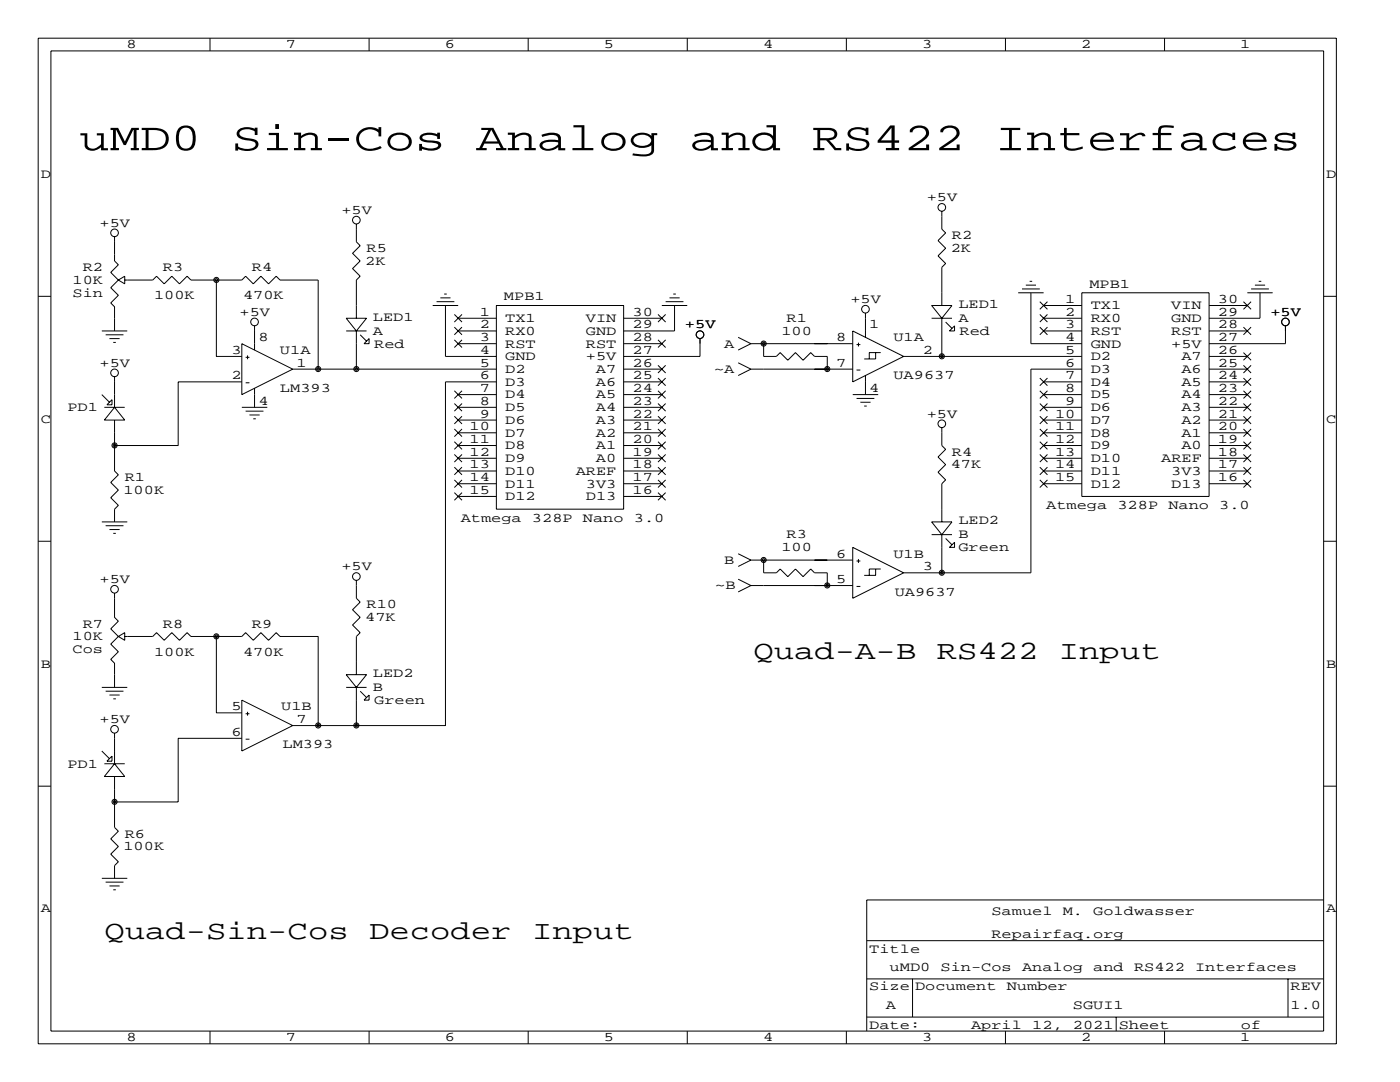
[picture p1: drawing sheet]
<svg xmlns="http://www.w3.org/2000/svg" width="279mm" height="216mm" viewBox="0 0 279 216" stroke-linecap="round" stroke-linejoin="round" font-family="sans-serif">
<g fill="none" stroke="#000" stroke-width=".2">
<path d="M7.6 7.6h259.1v200.7h-259.1zM10.2 10.2h254v195.5h-254zM41.9 7.6v2.6M73.7 7.6v2.6M105.4 7.6v2.6M137.2 7.6v2.6M168.9 7.6v2.6M200.7 7.6v2.6M232.4 7.6v2.6M7.6 59.1h2.6M22.9 47.2v4.9l.7 .7-1.5 1.6 1.5 1.5M23.6 55.9l-1.5 1.5 1.5 1.5-1.5 1.6 .8 .7v4.8"/>
<path d="M23.6 55.9l1.3-.8v1.5zM24.9 55.9h5.6l.7-.8 1.6 1.5 1.5-1.5 1.5 1.5 1.5-1.5 .8 .8h10.2l.7-.8 1.5 1.5 1.6-1.5 1.5 1.5 1.5-1.5 .8 .8h7.6v17.8M43.2 55.9v15.2h5.1M71.1 44.7v3.6l.8 .7-1.5 1.5 1.5 1.6-1.5 1.5 1.5 1.5-.8 .8v7.6M87.9 59.4h2M88.6 58.7h.6M133.6 59.4h2M134.4 58.7h.5M188 42.2v3.5l.7 .8-1.5 1.5 1.5 1.5-1.5 1.6 1.5 1.5-.7 .7v7.7M203.2 58.4h5.1M204 57.7h3.5M204.7 56.9h2.1"/>
<path d="M205.5 56.1h.5M205.7 58.4v10.2h10.2M215.9 58.4h25.4v40.7h-25.4zM248.9 58.4h5.1M249.7 57.7h3.5M250.4 56.9h2.1M251.2 56.1h.5M251.5 58.4v5.1h-10.2M264.2 59.1h2.5M20.3 66h5.1M20.3 78.7l1.5 1.6M21.1 66.8h3.5"/>
<path d="M21.8 67.6h2.1M22.4 79.8v1h-1.1zM22.6 68.3h.5M22.9 75.2v6.1M48.3 68.6l10.1 5.1-10.1 5zM48.3 76.2h-12.7v12.7h-12.7M49 71.3h.8M49 76.4h.8M49.4 70.9v.8M50.8 65v4.8M50.8 77.5v3.8M58.4 73.7h40.7"/>
<path d="M69.1 66h4.1M69.1 63.5h4.1l-2.1 2.5zM71.1 66v7.7M71.9 66.8l1.3 1.3M72.6 68.6l1.1-1v1zM86.4 61h5M87.1 60.2h3.6M88.9 61v10.1h10.2M90.7 62.7l1.5 1.6M90.7 65.3l1.5 1.5M90.7 67.8l1.5 1.5M90.7 78l1.5 1.5"/>
<path d="M91.4 66h7.7M91.4 63.5h7.7M91.4 68.6h7.7M91.4 78.7h7.7M92.2 62.7l-1.5 1.6M92.2 65.3l-1.5 1.5M92.2 67.8l-1.5 1.5M92.2 78l-1.5 1.5M99.1 61h25.4v40.6h-25.4zM99.1 76.2h-10.2v68.6h-30.5M124.5 63.5h7.6M124.5 68.6h7.6"/>
<path d="M124.5 73.7h7.6M124.5 78.7h7.6M124.5 76.2h7.6M131.3 78l1.5 1.5M131.3 75.4l1.5 1.6M131.3 72.9l1.5 1.5M131.3 67.8l1.5 1.5M131.3 62.7l1.5 1.6M132.1 61h5.1M132.8 60.2h3.6M132.8 78l-1.5 1.5M132.8 75.4l-1.5 1.6"/>
<path d="M132.8 72.9l-1.5 1.5M132.8 67.8l-1.5 1.5M132.8 62.7l-1.5 1.6M134.6 61v5h-10.1M139.7 67.6v3.5h-15.2M147.3 72.4l2.6 1.3M147.3 67.3l2.6 1.3M149.9 68.6h20.3M149.9 73.7l-2.6 1.2M149.9 73.7h20.3M149.9 68.6l-2.6 1.2M152.4 68.6h.1"/>
<path d="M152.4 68.6v2.5h2.5l.8-.7 1.5 1.5 1.5-1.5 1.6 1.5 1.5-1.5 .8 .7h2.5v2.6M165.1 73.7h.1M170.2 66l10.1 5.1-10.1 5.1zM170.2 78.7h5.1M170.9 68.8h.8M170.9 73.8h.8M170.9 79.5h3.6M171.3 68.4v.7M172.7 62.5v4.8M172.7 74.9v3.8M174.8 70.4v1.2h-2.3M175.8 70.4h-2.3v1.2"/>
<path d="M180.3 71.1h35.6M185.9 61h4.1l-2 2.5zM185.9 63.5h4.1M188 71.1h.1M188 63.5v7.6M188.7 64.3l1.3 1.2M189.5 66l1-1v1zM207.5 60.2l1.5 1.5M207.5 62.7l1.5 1.6M207.5 65.3l1.5 1.5M207.5 75.4l1.5 1.6M207.5 78l1.5 1.5"/>
<path d="M208.3 66h7.6M208.3 61h7.6M208.3 63.5h7.6M208.3 78.7h7.6M208.3 76.2h7.6M209 75.4l-1.5 1.6M209 60.2l-1.5 1.5M209 62.7l-1.5 1.6M209 65.3l-1.5 1.5M209 78l-1.5 1.5M215.9 73.7h-10.2v40.6h-25.4M241.3 66h7.6"/>
<path d="M241.3 61h7.6M241.3 73.7h7.6M241.3 78.7h7.6M241.3 71.1h7.6M241.3 76.2h7.6M248.2 78l1.5 1.5M248.2 75.4l1.5 1.6M248.2 72.9l1.5 1.5M248.2 70.4l1.5 1.5M248.2 60.2l1.5 1.5M248.2 65.3l1.5 1.5M249.7 78l-1.5 1.5"/>
<path d="M249.7 75.4l-1.5 1.6M249.7 72.9l-1.5 1.5M249.7 70.4l-1.5 1.5M249.7 60.2l-1.5 1.5M249.7 65.3l-1.5 1.5M256.5 65v3.6h-15.2M20.8 81.3h4.1M22.9 83.8v10.2l.7 .7-1.5 1.6 1.5 1.5-1.5 1.5 1.5 1.5-.7 .8v2.5M22.9 81.3l2 2.5h-4.1zM48.3 81.3h5M49 82h3.6M49.8 82.8h2"/>
<path d="M50.5 83.6h.6M90.7 80.5l1.5 1.5M90.7 83.1l1.5 1.5M90.7 85.6l1.5 1.5M90.7 88.1l1.5 1.6M90.7 90.7l1.5 1.5M90.7 93.2l1.5 1.5M90.7 95.8l1.5 1.5M90.7 98.3l1.5 1.5M91.4 99.1h7.7M91.4 81.3h7.7M91.4 83.8h7.7"/>
<path d="M91.4 86.4h7.7M91.4 88.9h7.7M91.4 91.4h7.7M91.4 94h7.7M91.4 96.5h7.7M92.2 80.5l-1.5 1.5M92.2 83.1l-1.5 1.5M92.2 85.6l-1.5 1.5M92.2 88.1l-1.5 1.6M92.2 90.7l-1.5 1.5M92.2 93.2l-1.5 1.5M92.2 95.8l-1.5 1.5"/>
<path d="M92.2 98.3l-1.5 1.5M124.5 99.1h7.6M124.5 81.3h7.6M124.5 83.8h7.6M124.5 86.4h7.6M124.5 88.9h7.6M124.5 91.4h7.6M124.5 94h7.6M124.5 96.5h7.6M131.3 98.3l1.5 1.5M131.3 95.8l1.5 1.5M131.3 93.2l1.5 1.5"/>
<path d="M131.3 90.7l1.5 1.5M131.3 88.1l1.5 1.6M131.3 85.6l1.5 1.5M131.3 83.1l1.5 1.5M131.3 80.5l1.5 1.5M132.8 98.3l-1.5 1.5M132.8 95.8l-1.5 1.5M132.8 93.2l-1.5 1.5M132.8 90.7l-1.5 1.5M132.8 88.1l-1.5 1.6M132.8 85.6l-1.5 1.5M132.8 83.1l-1.5 1.5"/>
<path d="M132.8 80.5l-1.5 1.5M171.7 80.3h2M172.5 81h.5M188 85.3v3.6l.7 .8-1.5 1.5 1.5 1.5-1.5 1.5 1.5 1.6-.7 .7v7.6M207.5 80.5l1.5 1.5M207.5 83.1l1.5 1.5M207.5 85.6l1.5 1.5M207.5 88.1l1.5 1.6M207.5 90.7l1.5 1.5M207.5 93.2l1.5 1.5M207.5 95.8l1.5 1.5M208.3 81.3h7.6"/>
<path d="M208.3 83.8h7.6M208.3 86.4h7.6M208.3 88.9h7.6M208.3 91.4h7.6M208.3 94h7.6M208.3 96.5h7.6M209 80.5l-1.5 1.5M209 83.1l-1.5 1.5M209 85.6l-1.5 1.5M209 88.1l-1.5 1.6M209 90.7l-1.5 1.5M209 93.2l-1.5 1.5"/>
<path d="M209 95.8l-1.5 1.5M241.3 81.3h7.6M241.3 83.8h7.6M241.3 86.4h7.6M241.3 88.9h7.6M241.3 91.4h7.6M241.3 94h7.6M241.3 96.5h7.6M248.2 95.8l1.5 1.5M248.2 93.2l1.5 1.5M248.2 90.7l1.5 1.5M248.2 88.1l1.5 1.6"/>
<path d="M248.2 85.6l1.5 1.5M248.2 83.1l1.5 1.5M248.2 80.5l1.5 1.5M249.7 95.8l-1.5 1.5M249.7 93.2l-1.5 1.5M249.7 90.7l-1.5 1.5M249.7 88.1l-1.5 1.6M249.7 85.6l-1.5 1.5M249.7 83.1l-1.5 1.5M249.7 80.5l-1.5 1.5M7.6 108h2.6M20.3 104.1h5.1"/>
<path d="M21.1 104.9h3.5M21.8 105.7h2.1M22.6 106.4h.5M22.9 118.4v4.8l.7 .8-1.5 1.5 1.5 1.5M71.1 115.8v3.6l.8 .7-1.5 1.6 1.5 1.5-1.5 1.5 1.5 1.5-.8 .8v7.6M147.3 115.6l2.6 1.2M147.3 110.5l2.6 1.3M149.9 116.8l-2.6 1.3M149.9 116.8h20.3M149.9 111.8l-2.6 1.2M149.9 111.8h20.3M152.4 111.8v2.5h2.5l.8-.8 1.5 1.6 1.5-1.6 1.6 1.6 1.5-1.6 .8 .8h2.5v2.5"/>
<path d="M170.2 109.2l10.1 5.1-10.1 5.1zM170.9 111.9h.8M170.9 117h.8M171.3 111.6v.7M174.8 113.5v1.3h-2.3M175.8 113.5h-2.3v1.3M185.9 104.1h4.1l-2 2.6zM185.9 106.7h4.1M188 114.3h.1M188 106.7v7.6M188.7 107.4l1.3 1.3M190.5 108.2v1h-1z"/>
<path d="M264.2 108h2.5M20.3 137.2h5.1M21.1 137.9h3.5M21.8 138.7h2.1M22.6 139.4h.5M23.6 127l-1.5 1.5 1.5 1.5-1.5 1.6 .8 .7v4.9M23.6 127l1.3-.8v1.6zM24.9 127h5.6l.7-.8 1.6 1.6 1.5-1.6 1.5 1.6 1.5-1.6 .8 .8h10.2l.7-.8 1.5 1.6 1.6-1.6 1.5 1.6 1.5-1.6 .8 .8h7.6v17.8M43.2 127v15.2h5.1M48.3 139.7l10.1 5.1-10.1 5.1zM69.1 137.2h4.1M69.1 134.6h4.1l-2.1 2.6z"/>
<path d="M71.1 137.2v7.6M71.9 137.9l1.3 1.3M73.7 138.7v1h-1.1zM7.6 156.9h2.6M20.3 149.9l1.5 1.5M20.8 152.4h4.1M22.4 150.9v1h-1.1zM22.9 146.3v6.1M22.9 154.9v10.2l.7 .8-1.5 1.5 1.5 1.5-1.5 1.5 1.5 1.6-.7 .7v2.6M22.9 152.4l2 2.5h-4.1zM48.3 147.3h-12.7v12.7h-12.7M49 142.4h.8"/>
<path d="M49 147.5h.8M49.4 142v.8M264.2 156.9h2.5M20.3 175.3h5.1M21.1 176h3.5M21.8 176.8h2.1M22.6 177.5h.5M264.2 179.6h-91.2v26.1M173 195.3h91.2M173 187.7h91.2M182.1 195.3v7.6M257 195.3v7.6"/>
<path d="M41.9 205.7v2.6M73.7 205.7v2.6M105.4 205.7v2.6M137.2 205.7v2.6M168.9 205.7v2.6M173 202.9h91.2M200.7 205.7v2.6M222.8 202.9v2.8M232.4 205.7v2.6"/>
<circle cx="22.9" cy="46.5" r=".76"/>
<circle cx="43.2" cy="55.9" r=".51"/>
<circle cx="43.2" cy="55.9" r=".25"/>
<circle cx="71.1" cy="43.9" r=".76"/>
<circle cx="188" cy="41.4" r=".76"/>
<circle cx="22.9" cy="74.4" r=".76"/>
<circle cx="50.8" cy="64.2" r=".76"/>
<circle cx="63.5" cy="73.6" r=".51"/>
<circle cx="63.5" cy="73.6" r=".25"/>
<circle cx="71.1" cy="73.6" r=".51"/>
<circle cx="71.1" cy="73.6" r=".25"/>
<circle cx="139.7" cy="66.8" r=".76"/>
<circle cx="152.4" cy="68.6" r=".51"/>
<circle cx="152.4" cy="68.6" r=".25"/>
<circle cx="165.1" cy="73.6" r=".51"/>
<circle cx="165.1" cy="73.6" r=".25"/>
<circle cx="172.7" cy="61.7" r=".76"/>
<circle cx="188" cy="71.1" r=".51"/>
<circle cx="188" cy="71.1" r=".25"/>
<circle cx="256.5" cy="64.2" r=".76"/>
<circle cx="22.9" cy="88.9" r=".51"/>
<circle cx="22.9" cy="88.9" r=".25"/>
<circle cx="188" cy="84.6" r=".76"/>
<circle cx="22.9" cy="117.6" r=".76"/>
<circle cx="71.1" cy="115" r=".76"/>
<circle cx="152.4" cy="111.7" r=".51"/>
<circle cx="152.4" cy="111.7" r=".25"/>
<circle cx="165.1" cy="116.8" r=".51"/>
<circle cx="165.1" cy="116.8" r=".25"/>
<circle cx="188" cy="114.3" r=".51"/>
<circle cx="188" cy="114.3" r=".25"/>
<circle cx="43.2" cy="127" r=".51"/>
<circle cx="43.2" cy="127" r=".25"/>
<circle cx="22.9" cy="160" r=".51"/>
<circle cx="22.9" cy="145.5" r=".76"/>
<circle cx="22.9" cy="160" r=".25"/>
<circle cx="63.5" cy="144.8" r=".51"/>
<circle cx="63.5" cy="144.8" r=".25"/>
<circle cx="71.1" cy="144.8" r=".51"/>
<circle cx="71.1" cy="144.8" r=".25"/>
</g>
<g font-size="7.9">
<text x="15.7" y="30">uMD0</text>
<text x="46.2" y="30">Sin-Cos</text>
<text x="95" y="30">Analog</text>
<text x="137.7" y="30">and</text>
<text x="162.1" y="30">RS422</text>
<text x="198.6" y="30">Interfaces</text>
</g>
<g font-size="5.3">
<text x="150.4" y="131.6">Quad-A-B</text>
<text x="186.9" y="131.6">RS422</text>
<text x="211.3" y="131.6">Input</text>
<text x="20.8" y="187.5">Quad-Sin-Cos</text>
<text x="73.7" y="187.5">Decoder</text>
<text x="106.2" y="187.5">Input</text>
</g>
<g font-size="2.6">
<text x="25.3" y="9.7">8</text>
<text x="57" y="9.7">7</text>
<text x="88.8" y="9.7">6</text>
<text x="120.5" y="9.7">5</text>
<text x="152.3" y="9.7">4</text>
<text x="184" y="9.7">3</text>
<text x="215.8" y="9.7">2</text>
<text x="247.5" y="9.7">1</text>
<text x="8.1" y="35.5">D</text>
<text x="264.7" y="35.5">D</text>
<text x="185" y="40.1">+5V</text>
<text x="19.9" y="45.2">+5V</text>
<text x="68.1" y="42.7">+5V</text>
<text x="190" y="47.8">R2</text>
<text x="72.9" y="52.8">2K</text>
<text x="73.2" y="50.3">R5</text>
<text x="189.7" y="50.3">2K</text>
<text x="14.5" y="56.6">10K</text>
<text x="14.5" y="59.2">Sin</text>
<text x="16.5" y="54.1">R2</text>
<text x="30.7" y="59.7">100K</text>
<text x="32.5" y="54.1">R3</text>
<text x="48.5" y="59.7">470K</text>
<text x="50.3" y="54.1">R4</text>
<text x="100.6" y="59.9">MPB1</text>
<text x="217.4" y="57.4">MPB1</text>
<text x="47.8" y="63">+5V</text>
<text x="74.4" y="64">LED1</text>
<text x="95.8" y="63">1</text>
<text x="95.8" y="65.5">2</text>
<text x="100.8" y="64.3">TX1</text>
<text x="116.9" y="64.3">VIN</text>
<text x="126.2" y="65.5">29</text>
<text x="126.2" y="63">30</text>
<text x="136.7" y="65.5">+5V</text>
<text x="157" y="64.3">R1</text>
<text x="169.7" y="60.5">+5V</text>
<text x="173.5" y="65.5">1</text>
<text x="191.3" y="61.5">LED1</text>
<text x="191.3" y="64.3">A</text>
<text x="212.6" y="60.5">1</text>
<text x="212.6" y="63">2</text>
<text x="212.6" y="65.5">3</text>
<text x="217.7" y="61.7">TX1</text>
<text x="217.7" y="64.3">RX0</text>
<text x="233.8" y="64.3">GND</text>
<text x="233.8" y="61.7">VIN</text>
<text x="243.1" y="65.5">28</text>
<text x="243.1" y="63">29</text>
<text x="243.1" y="60.5">30</text>
<text x="253.5" y="63">+5V</text>
<text x="46.2" y="70.6">3</text>
<text x="51.6" y="68.1">8</text>
<text x="55.9" y="70.6">U1A</text>
<text x="74.4" y="66.8">A</text>
<text x="74.7" y="69.3">Red</text>
<text x="95.8" y="68.1">3</text>
<text x="95.8" y="70.6">4</text>
<text x="100.8" y="66.8">RX0</text>
<text x="100.8" y="69.3">RST</text>
<text x="100.8" y="71.9">GND</text>
<text x="116.9" y="71.9">+5V</text>
<text x="116.9" y="69.3">RST</text>
<text x="116.9" y="66.8">GND</text>
<text x="126.2" y="70.6">27</text>
<text x="126.2" y="68.1">28</text>
<text x="144.5" y="69.3">A</text>
<text x="156" y="66.8">100</text>
<text x="166.9" y="68.1">8</text>
<text x="178.3" y="68.1">U1A</text>
<text x="184.1" y="70.6">2</text>
<text x="191.5" y="66.8">Red</text>
<text x="212.6" y="68.1">4</text>
<text x="212.6" y="70.6">5</text>
<text x="217.7" y="66.8">RST</text>
<text x="217.7" y="69.3">GND</text>
<text x="217.7" y="71.9">D2</text>
<text x="233.8" y="69.3">+5V</text>
<text x="233.8" y="66.8">RST</text>
<text x="235.8" y="71.9">A7</text>
<text x="243.1" y="70.6">26</text>
<text x="243.1" y="68.1">27</text>
<text x="19.9" y="73.2">+5V</text>
<text x="46.2" y="75.7">2</text>
<text x="59.2" y="73.2">1</text>
<text x="95.8" y="73.2">5</text>
<text x="95.8" y="75.7">6</text>
<text x="100.8" y="74.4">D2</text>
<text x="100.8" y="77">D3</text>
<text x="118.9" y="77">A6</text>
<text x="118.9" y="74.4">A7</text>
<text x="126.2" y="75.7">25</text>
<text x="126.2" y="73.2">26</text>
<text x="142.5" y="74.4">~A</text>
<text x="166.9" y="73.2">7</text>
<text x="178.3" y="75.7">UA9637</text>
<text x="212.6" y="73.2">6</text>
<text x="212.6" y="75.7">7</text>
<text x="217.7" y="74.4">D3</text>
<text x="217.7" y="77">D4</text>
<text x="235.8" y="77">A5</text>
<text x="235.8" y="74.4">A6</text>
<text x="243.1" y="75.7">24</text>
<text x="243.1" y="73.2">25</text>
<text x="13.5" y="82">PD1</text>
<text x="51.6" y="80.8">4</text>
<text x="55.9" y="78.2">LM393</text>
<text x="95.8" y="78.2">7</text>
<text x="95.8" y="80.8">8</text>
<text x="95.8" y="83.3">9</text>
<text x="100.8" y="79.5">D4</text>
<text x="100.8" y="82">D5</text>
<text x="118.9" y="82">A4</text>
<text x="118.9" y="79.5">A5</text>
<text x="126.2" y="83.3">22</text>
<text x="126.2" y="80.8">23</text>
<text x="126.2" y="78.2">24</text>
<text x="173.5" y="78.2">4</text>
<text x="185" y="83.3">+5V</text>
<text x="210.6" y="83.3">10</text>
<text x="212.6" y="78.2">8</text>
<text x="212.6" y="80.8">9</text>
<text x="217.7" y="79.5">D5</text>
<text x="217.7" y="82">D6</text>
<text x="235.8" y="82">A3</text>
<text x="235.8" y="79.5">A4</text>
<text x="243.1" y="83.3">21</text>
<text x="243.1" y="80.8">22</text>
<text x="243.1" y="78.2">23</text>
<text x="8.1" y="84.3">C</text>
<text x="93.7" y="85.9">10</text>
<text x="93.7" y="88.4">11</text>
<text x="100.8" y="84.6">D6</text>
<text x="100.8" y="87.1">D7</text>
<text x="100.8" y="89.7">D8</text>
<text x="118.9" y="89.7">A1</text>
<text x="118.9" y="87.1">A2</text>
<text x="118.9" y="84.6">A3</text>
<text x="126.2" y="88.4">20</text>
<text x="126.2" y="85.9">21</text>
<text x="210.6" y="85.9">11</text>
<text x="210.6" y="88.4">12</text>
<text x="217.7" y="84.6">D7</text>
<text x="217.7" y="87.1">D8</text>
<text x="217.7" y="89.7">D9</text>
<text x="235.8" y="89.7">A0</text>
<text x="235.8" y="87.1">A1</text>
<text x="235.8" y="84.6">A2</text>
<text x="243.1" y="88.4">19</text>
<text x="243.1" y="85.9">20</text>
<text x="264.7" y="84.3">C</text>
<text x="93.7" y="90.9">12</text>
<text x="93.7" y="93.5">13</text>
<text x="100.8" y="92.2">D9</text>
<text x="100.8" y="94.7">D10</text>
<text x="114.9" y="94.7">AREF</text>
<text x="118.9" y="92.2">A0</text>
<text x="126.2" y="93.5">18</text>
<text x="126.2" y="90.9">19</text>
<text x="189.7" y="93.5">47K</text>
<text x="190" y="90.9">R4</text>
<text x="210.6" y="90.9">13</text>
<text x="210.6" y="93.5">14</text>
<text x="217.7" y="92.2">D10</text>
<text x="217.7" y="94.7">D11</text>
<text x="231.7" y="92.2">AREF</text>
<text x="233.8" y="94.7">3V3</text>
<text x="243.1" y="93.5">17</text>
<text x="243.1" y="90.9">18</text>
<text x="24.6" y="98.6">100K</text>
<text x="24.9" y="96">R1</text>
<text x="93.7" y="96">14</text>
<text x="93.7" y="98.6">15</text>
<text x="100.8" y="97.3">D11</text>
<text x="100.8" y="99.8">D12</text>
<text x="116.9" y="99.8">D13</text>
<text x="116.9" y="97.3">3V3</text>
<text x="126.2" y="98.6">16</text>
<text x="126.2" y="96">17</text>
<text x="208.8" y="101.6">Atmega</text>
<text x="210.6" y="96">15</text>
<text x="217.7" y="97.3">D12</text>
<text x="223" y="101.6">328P</text>
<text x="233.2" y="101.6">Nano</text>
<text x="233.8" y="97.3">D13</text>
<text x="243.1" y="96">16</text>
<text x="243.3" y="101.6">3.0</text>
<text x="91.9" y="104.1">Atmega</text>
<text x="106.2" y="104.1">328P</text>
<text x="116.3" y="104.1">Nano</text>
<text x="126.5" y="104.1">3.0</text>
<text x="157" y="107.4">R3</text>
<text x="191.3" y="104.6">LED2</text>
<text x="191.3" y="107.4">B</text>
<text x="68.1" y="113.8">+5V</text>
<text x="144.5" y="112.5">B</text>
<text x="156" y="110">100</text>
<text x="166.9" y="111.3">6</text>
<text x="178.3" y="111.3">U1B</text>
<text x="184.1" y="113.8">3</text>
<text x="191.3" y="110">Green</text>
<text x="19.9" y="116.3">+5V</text>
<text x="142.7" y="117.6">~B</text>
<text x="166.9" y="116.3">5</text>
<text x="178.6" y="118.9">UA9637</text>
<text x="16.5" y="125.2">R7</text>
<text x="32.5" y="125.2">R8</text>
<text x="50.3" y="125.2">R9</text>
<text x="72.9" y="124">47K</text>
<text x="73.2" y="121.4">R10</text>
<text x="14.5" y="127.8">10K</text>
<text x="14.5" y="130.3">Cos</text>
<text x="30.7" y="130.8">100K</text>
<text x="48.5" y="130.8">470K</text>
<text x="8.1" y="133.2">B</text>
<text x="74.4" y="135.1">LED2</text>
<text x="74.4" y="137.9">B</text>
<text x="264.7" y="133.2">B</text>
<text x="46.2" y="141.7">5</text>
<text x="56.1" y="141.7">U1B</text>
<text x="74.7" y="140.5">Green</text>
<text x="19.9" y="144.3">+5V</text>
<text x="46.2" y="146.8">6</text>
<text x="56.4" y="149.4">LM393</text>
<text x="59.2" y="144.3">7</text>
<text x="13.5" y="153.2">PD1</text>
<text x="24.9" y="167.1">R6</text>
<text x="24.6" y="169.7">100K</text>
<text x="8.1" y="182.1">A</text>
<text x="197.9" y="182.6">Samuel</text>
<text x="212.1" y="182.6">M.</text>
<text x="218.2" y="182.6">Goldwasser</text>
<text x="264.7" y="182.1">A</text>
<text x="173.5" y="190.2">Title</text>
<text x="197.9" y="187.2">Repairfaq.org</text>
<text x="173.5" y="197.6">Size Document</text>
<text x="177.5" y="193.8">uMD0</text>
<text x="187.7" y="193.8">Sin-Cos</text>
<text x="200.9" y="197.6">Number</text>
<text x="204" y="193.8">Analog</text>
<text x="218.2" y="193.8">and</text>
<text x="226.3" y="193.8">RS422</text>
<text x="238.5" y="193.8">Interfaces</text>
<text x="257.6" y="197.6">REV</text>
<text x="176.8" y="201.4">A</text>
<text x="214.1" y="201.4">SGUI1</text>
<text x="257.6" y="201.4">1.0</text>
<text x="25.3" y="207.8">8</text>
<text x="57" y="207.8">7</text>
<text x="88.8" y="207.8">6</text>
<text x="120.5" y="207.8">5</text>
<text x="152.3" y="207.8">4</text>
<text x="173.5" y="205.2">Date:</text>
<text x="184" y="207.8">3</text>
<text x="193.8" y="205.2">April</text>
<text x="206" y="205.2">12,</text>
<text x="214.1" y="205.2">2021 Sheet</text>
<text x="215.8" y="207.8">2</text>
<text x="247.5" y="207.8">1</text>
<text x="247.7" y="205.2">of</text>
</g>
</svg>
